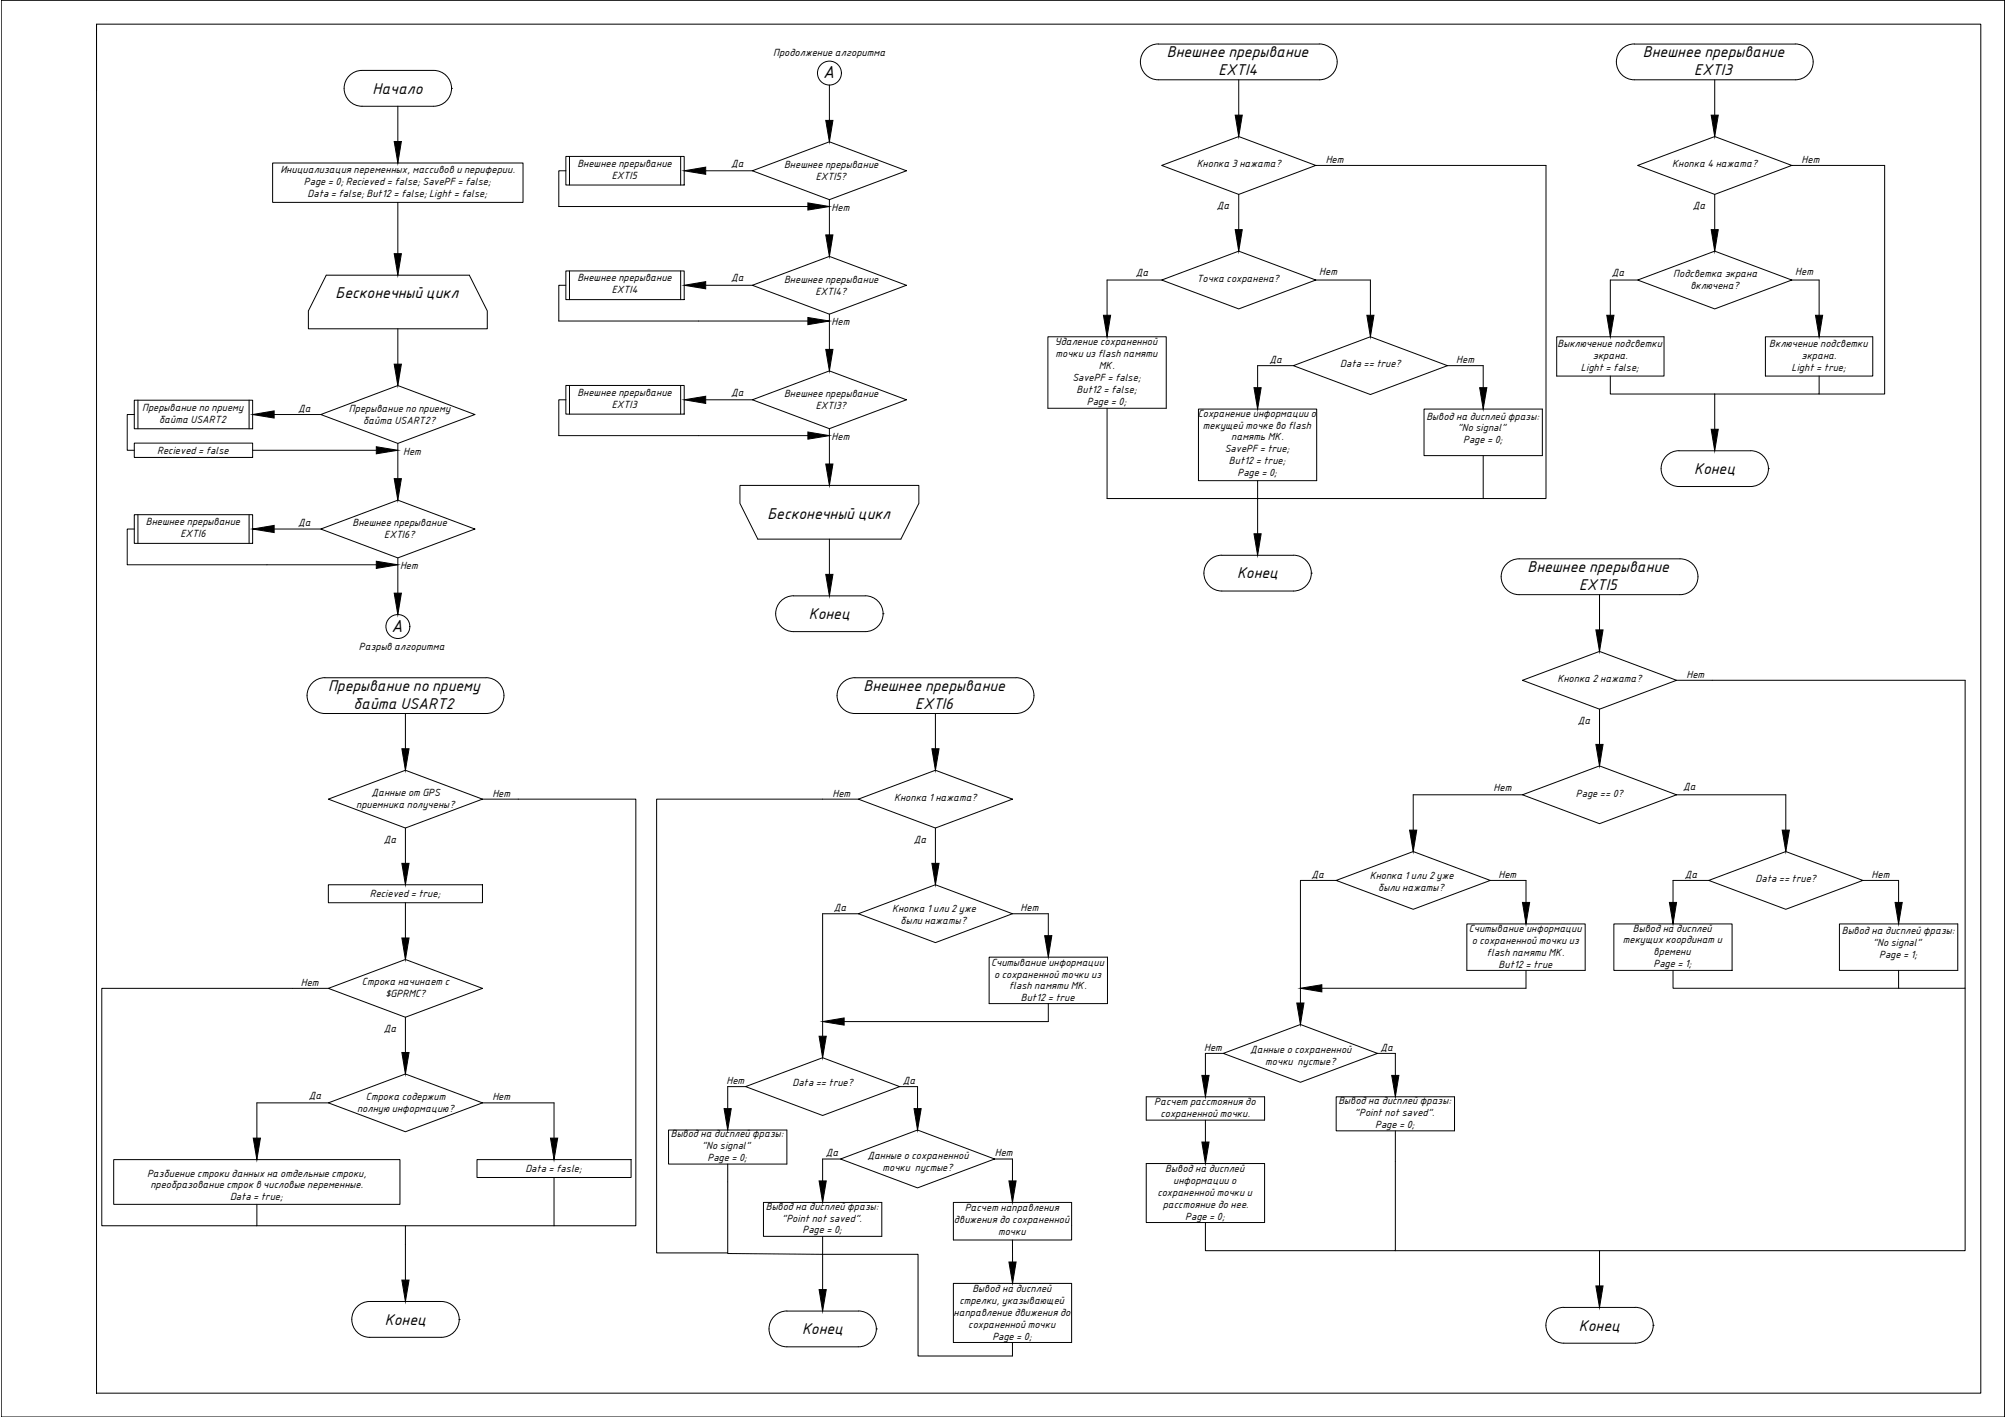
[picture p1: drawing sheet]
<svg xmlns="http://www.w3.org/2000/svg" width="841mm" height="594mm" viewBox="0 0 841 594" stroke-linecap="round" stroke-linejoin="round" font-family="sans-serif">
<!-- layer: 0 -->
<g fill="none" stroke="#000" stroke-width=".42">
<path d="M40.5 10.1h790v574h-790zM181.8 29.5h-30a7.5 7.5 0 0 0-7.5 7.5 7.5 7.5 0 0 0 7.5 7.5h30M181.8 29.5a7.5 7.5 0 0 1 7.5 7.5 7.5 7.5 0 0 1-7.5 7.5M189.3 37.1h.1M347.7 35.7v14.8M480.7 20.3l2.8-1.6 2.1-.3h67.5a7.5 7.5 0 0 1 7.5 7.6 7.5 7.5 0 0 1-7.5 7.5h-67.5a7.5 7.5 0 0 1-7-4.9 7.5 7.5 0 0 1 2.1-8.3zM519.3 33.5v14.8M679.5 21l2.5-1.9 3.2-.7h67.5a7.5 7.5 0 0 1 7.5 7.6 7.5 7.5 0 0 1-7.6 7.5h-67.4a7.5 7.5 0 0 1-6.9-4.4 7.5 7.5 0 0 1 1.2-8.1zM718.9 33.5v14.8M166.8 44.5v14.8M114.3 68.3h105v16.6h-105zM237.2 65.6h49.7v12h-49.7z"/>
<path d="M237.2 71.6h-2.9v15h104.4M238.8 65.6v12M285.4 65.6v12M295.9 71.6h19.5M315.4 71.6l32.3-12.1 32.3 12.1-32.3 12.1zM551.6 69.4l-32.3 12.1-32.3-12.1 32.3-12.2 32.3 12.2h96.6v139.6h-120.9v-7.5M751.2 69.4l-32.3 12.1-32.3-12.1 32.3-12.2 32.3 12.2h39v95.8h-27.5M166.8 84.9v21.5M347.7 83.7v14.8M519.3 81.5v14.8M718.9 81.5v14.8M136.8 115.4h60l7.5 15v7.5h-75v-7.5z"/>
<path d="M237.2 113.6h49.7v12h-49.7zM237.2 119.6h-2.9v15h104.4M238.8 113.6v12M285.4 113.6v12M295.9 119.6h19.5M315.4 119.6l32.3-12.1 32.3 12.1-32.3 12.1zM487 117.4l32.3-12.1 32.3 12.1-32.3 12.1zM487 117.4h-22.9v14.8M551.6 117.4h22.9v14.8M686.6 117.4h-11.5v14.8M751.2 117.4l-32.3 12.1-32.3-12.1 32.3-12.1 32.3 12.1h11.5v14.8M166.8 137.9v14.8"/>
<path d="M347.7 131.7v14.8M439.3 141.2h49.6v30h-49.6zM542.2 153.3l32.3-12.1 32.3 12.1-32.3 12.1zM542.2 153.3h-14.9v9.2M606.8 153.3h15v9.2M652.7 141.2h45v16.5h-45zM675.1 157.7v7.5h43.8M740.2 141.2h45v16.5h-45zM762.7 157.7v7.5h-43.8M56.3 167.8h49.6v12h-49.6zM56.3 173.8h-3v15h3M57.8 167.8v12"/>
<path d="M104.4 167.8v12M114.9 173.8h19.6M134.5 173.8l32.3-12.2 32.3 12.2-32.3 12.1zM237.2 161.6h49.7v12h-49.7zM237.2 167.6h-2.9v15h104.4M238.8 161.6v12M285.4 161.6v12M295.9 167.6h19.5M315.4 167.6l32.3-12.1 32.3 12.1-32.3 12.1zM347.7 179.7v14.8M464.1 171.2v37.8h63.2v14.8M502.5 171.5h49.5v30h-49.5z"/>
<path d="M597 171.5h49.6v19.5h-49.6zM718.9 165.2v14.8M56.3 185.8h49.6v6h-49.6zM105.9 188.8h51.9M166.8 185.9v14.8M621.8 191v18M699 190.8l2.8-1.5 2.1-.4h30a7.5 7.5 0 0 1 7.5 7.6 7.5 7.5 0 0 1-7.5 7.5h-30a7.5 7.5 0 0 1-7-4.9 7.5 7.5 0 0 1 2.1-8.3zM741.4 196.5h.1M56.3 215.8h49.6v12h-49.6zM57.8 215.8v12M104.4 215.8v12M310.2 203.5h75v7.5l-7.5 15h-60l-7.5-15z"/>
<path d="M56.3 221.8h-3v15h104.5M114.9 221.8h19.6M134.5 221.8l32.3-12.1 32.3 12.1-32.3 12.1zM166.8 233.9v14.8M347.7 226v14.8M542.2 232.8h-29.9a7.5 7.5 0 0 0-7.6 7.5 7.5 7.5 0 0 0 7.6 7.5h29.9M542.3 232.8a7.5 7.5 0 0 1 7.5 7.5 7.5 7.5 0 0 1-7.5 7.5M632 236.1l2.7-1.5 2.2-.3h67.5a7.5 7.5 0 0 1 7.5 7.5 7.5 7.5 0 0 1-7.6 7.5h-67.4a7.5 7.5 0 0 1-7.1-4.9 7.5 7.5 0 0 1 2.2-8.3zM332.7 249.8h30M332.7 249.8a7.5 7.5 0 0 0-7.5 7.5 7.5 7.5 0 0 0 7.5 7.5h30a7.5 7.5 0 0 0 7.5-7.5M362.7 249.8a7.5 7.5 0 0 1 7.5 7.5M370.2 257.3h.1"/>
<path d="M549.7 240.3h.1M670.6 249.3v14.8M130.6 286.7l2.5-1.9 3.1-.7h67.6a7.5 7.5 0 0 1 7.5 7.5 7.5 7.5 0 0 1-7.5 7.5h-67.6a7.5 7.5 0 0 1-6.8-4.4 7.5 7.5 0 0 1 1.2-8zM170 299.1v14.8M352.8 286.7l2.5-1.9 3.2-.7h67.5a7.5 7.5 0 0 1 7.5 7.5 7.5 7.5 0 0 1-7.5 7.5h-67.5a7.5 7.5 0 0 1-6.9-4.4 7.5 7.5 0 0 1 1.2-8zM392.2 299.1v14.8M670.6 297.3v14.8M702.9 285.2l-32.3 12.1-32.3-12.1 32.3-12.1 32.3 12.1h121v129.1h-122.5v-7.5M202.3 335l-32.3 12.1-32.3-12.1 32.3-12.1 32.3 12.1h64.3v178.9h-34.3M359.9 335l32.3-12.1 32.3 12.1-32.3 12.1zM359.9 335h-84.6v190.3h29.8M638.3 333.2l32.3-12.1 32.3 12.1-32.3 12.1z"/>
<path d="M638.3 333.2h-45.8v14.8M702.9 333.2h45.8v14.8M170 347.1v14.9M392.2 347.1v14.9M137.7 370.9h64.6v7.6h-64.6zM170 378.5v14.7M560.2 369.1l32.3-12.1 32.3 12.1-32.3 12.1zM560.2 369.1h-15v51.4M624.8 369.1h15v9.2M716.4 369.1l32.3-12.1 32.3 12.1-32.3 12.1zM716.4 369.1h-15v9.2M781 369.1h15v9.2"/>
<path d="M359.9 383.1l32.3 12.1 32.3-12.1-32.3-12.2-32.3 12.2h-15v51.3M424.5 383.1h15v9.2M615 387.4h49.6v19.4h-49.6zM676.6 387.4h49.6v19.4h-49.6zM771.2 387.4h49.6v19.4h-49.6zM137.7 414.4l32.3-12.1 32.3 12.1-32.3 12.1zM137.7 414.4h-95v99.5h65M414.7 401.3h49.6v19.5h-49.6zM639.8 406.8v7.5h-85.6M796 406.8v7.5M823.9 414.3v110.1h-238.9M170 426.5v14.8"/>
<path d="M439.5 420.8v7.5h-85.6M312.6 455.6h-7.5v9.2M377.2 455.6l-32.3 12.1-32.3-12.1 32.3-12.1 32.3 12.1h7.5v9.2M480.6 459.8h49.6v9.8h-49.6zM512.9 441.6l32.3-12.1 32.3 12.1-32.3 12.1zM512.9 441.6h-7.5v9.3M560.2 459.8h49.6v14.3h-49.6zM577.5 441.6h7.5v9.3M137.7 462.4h-30v14.8M202.3 462.4l-32.3 12.1-32.3-12.1 32.3-12.1 32.3 12.1h30v14.8M280.3 473.8h49.6v14.2h-49.6zM505.4 469.6v9.2"/>
<path d="M585 474.1v50.3h-79.6v-11.9M47.7 486.2h120v18.7h-120zM200 486.2h64.6v7.5h-64.6zM232.3 493.7v20.2M305.1 488v37.5l79.8 .4v42.6h39.6v-5.7M352.4 485.9h-7.5v9.2M417 485.9l-32.3 12.1-32.3-12.1 32.3-12.1 32.3 12.1h7.5v9.2M480.6 487.8h49.6v24.7h-49.6zM107.7 504.9v9M107.7 513.9h62.3M232.3 513.9h-62.3v22.8M320.1 504.1h49.6v14.2h-49.6z"/>
<path d="M344.9 518.3v22.4M399.7 504.1h49.6v15.8h-49.6zM424.5 519.9v9.2M399.7 538.1h49.6v24.7h-49.6zM670.6 524.4v14.7M149.3 548.2l2.5-1.9 3.2-.7h30a7.5 7.5 0 0 1 7.5 7.6 7.5 7.5 0 0 1-7.5 7.5h-30a7.5 7.5 0 0 1-6.8-4.4 7.5 7.5 0 0 1 1.1-8.1zM192.5 553.2h.1M359.9 549.7l-30-.1a7.5 7.5 0 0 0-7.5 7.5 7.5 7.5 0 0 0 7.5 7.6h30M359.9 549.6a7.5 7.5 0 0 1 7.5 7.5M367.4 557.2h.1M367.4 557.1a7.5 7.5 0 0 1-7.5 7.6M655.6 548.1h30"/>
<path d="M655.6 548.1a7.5 7.5 0 0 0-7.5 7.5 7.5 7.5 0 0 0 7.5 7.5h30a7.5 7.5 0 0 0 7.5-7.5M685.6 548.1a7.5 7.5 0 0 1 7.5 7.5M693.1 555.6h.1"/>
<circle cx="347.7" cy="30.6" r="5"/>
<circle cx="166.8" cy="262.7" r="5"/>
</g>
<path d="M.5 .1h839.9v594h-839.9z" fill="none" stroke="#000" stroke-width=".42"/>
<path d="M40.5 10.1v28" fill="none" stroke="#000" stroke-width=".42"/>
<!-- layer: 0 -->
<g fill="#000" stroke="#000" stroke-width=".42">
<path d="M165.3 59.3h3l-1.5 9zM346.2 50.5h3l-1.5 9zM517.9 48.3h2.9l-1.5 8.9zM717.4 48.3h3l-1.5 8.9zM286.9 71.6l9-1.5v3zM338.7 85.1l9 1.5-9 1.5zM346.2 98.5h3l-1.5 9zM517.9 96.3h2.9l-1.5 9zM717.4 96.3h3l-1.5 9zM165.3 106.4h3l-1.5 9zM286.9 119.6l9-1.5v3zM338.7 133.1l9 1.5-9 1.5z"/>
<path d="M462.6 132.2h3l-1.5 9zM573.1 132.2h2.9l-1.5 9zM673.7 132.2h3l-1.6 9zM761.2 132.2h3l-1.5 9zM165.3 152.7h3l-1.5 8.9zM346.2 146.5h3l-1.5 9zM105.9 173.8l9-1.5v3zM286.9 167.6l9-1.5v3zM525.7 162.5h3l-1.4 9zM620.4 162.5h3l-1.6 9zM717.4 180h3l-1.5 9zM157.8 187.3l9 1.5-9 1.5z"/>
<path d="M338.7 181.1l9 1.5-9 1.5zM346.2 194.5h3l-1.5 9zM165.3 200.7h3l-1.5 9zM105.9 221.8l9-1.5v3zM157.8 235.3l9 1.5-9 1.5zM525.7 223.8h3l-1.4 9zM165.3 248.7h3l-1.5 9zM346.2 240.8h3l-1.5 9zM669.1 264.1h3l-1.5 9zM168.5 313.9h3l-1.5 9zM390.7 313.9h3l-1.5 9zM669.1 312.1h3l-1.5 9z"/>
<path d="M591 348h3l-1.5 9zM747.2 348h3l-1.5 9zM168.5 362h3l-1.5 8.9zM390.7 362h3l-1.5 8.9zM638.3 378.3h3l-1.5 9.1zM699.9 378.3h3l-1.5 9.1zM794.5 378.3h3l-1.5 9.1zM168.5 393.2h3l-1.5 9.1zM438 392.3h3l-1.5 9zM545.2 414.3l9-1.5v3.1zM343.4 434.4h3l-1.5 9.1zM344.9 428.3l9-1.5v3z"/>
<path d="M543.7 420.5h3l-1.5 9zM168.5 441.3h3l-1.5 9zM503.9 450.9h3l-1.5 8.9zM583.5 450.9h3l-1.5 8.9zM106.2 477.2h3l-1.5 9zM230.8 477.2h3l-1.5 9zM303.6 464.8h3l-1.5 9zM383.2 464.8h3l-1.5 9zM503.9 478.8h3l-1.5 9zM343.4 495.1h3l-1.5 9zM423 495.1h3l-1.5 9zM168.5 536.7h3l-1.5 8.9z"/>
<path d="M423 529.1h3l-1.5 9zM669.1 539.1h3l-1.5 9zM343.4 540.7h3l-1.5 9z"/>
</g>
<g font-size="7">
<text x="345.1" y="32.8">А</text>
<text x="164.1" y="264.8">А</text>
</g>
<g font-size="6.3">
<text x="489.2" y="24">Внешнее прерывание</text>
<text x="688.8" y="24">Внешнее прерывание</text>
<text x="510.8" y="31.5">EXTI4</text>
<text x="710.3" y="31.5">EXTI3</text>
<text x="156.2" y="39.3">Начало</text>
<text x="140.7" y="124.9">Бесконечный цикл</text>
<text x="710.3" y="198.7">Конец</text>
<text x="321.7" y="217.5">Бесконечный цикл</text>
<text x="640.4" y="239.9">Внешнее прерывание</text>
<text x="518.6" y="242.5">Конец</text>
<text x="662" y="247.4">EXTI5</text>
<text x="339.1" y="259.5">Конец</text>
<text x="137.5" y="289.7">Прерывание по приему</text>
<text x="362" y="289.7">Внешнее прерывание</text>
<text x="148.2" y="297.2">байта USART2</text>
<text x="383.8" y="297.2">EXTI6</text>
<text x="161.4" y="555.4">Конец</text>
<text x="662" y="557.8">Конец</text>
<text x="336.3" y="559.4">Конец</text>
</g>
<g font-size="4.2">
<text x="324.1" y="23.5">Продолжение алгоритма</text>
<text x="242.1" y="70">Внешнее прерывание</text>
<text x="306.5" y="69.8">Да</text>
<text x="328.7" y="70.5">Внешнее прерывание</text>
<text x="501.7" y="70.1">Кнопка 3 нажата?</text>
<text x="555.8" y="68.3">Нет</text>
<text x="701.1" y="70.1">Кнопка 4 нажата?</text>
<text x="755.4" y="68.3">Нет</text>
<text x="117.6" y="72.7">Инициализация переменных, массивов и периферии.</text>
<text x="127.4" y="77.7">Page = 0; Recieved = false; SavePF = false;</text>
<text x="256.5" y="75">EXTI5</text>
<text x="342" y="75.5">EXTI5?</text>
<text x="129" y="82.7">Data = false; But12 = false; Light = false;</text>
<text x="348.7" y="88.4">Нет</text>
<text x="510.2" y="87.8">Да</text>
<text x="709.8" y="87.8">Да</text>
<text x="242.1" y="118">Внешнее прерывание</text>
<text x="306.5" y="117.9">Да</text>
<text x="328.7" y="118.5">Внешнее прерывание</text>
<text x="476.2" y="115.8">Да</text>
<text x="501.7" y="118.1">Точка сохранена?</text>
<text x="553.1" y="115.4">Нет</text>
<text x="675.7" y="115.8">Да</text>
<text x="701.5" y="116.1">Подсветка экрана</text>
<text x="752.7" y="115.4">Нет</text>
<text x="256.5" y="123">EXTI4</text>
<text x="341.8" y="123.5">EXTI4?</text>
<text x="708.7" y="121.1">включена?</text>
<text x="348.7" y="136.4">Нет</text>
<text x="442.2" y="144.8">Удаление сохраненной</text>
<text x="442.5" y="149.7">точки из flash памяти</text>
<text x="653" y="145.7">Выключение подсветки</text>
<text x="741.8" y="145.7">Включение подсветки</text>
<text x="460.8" y="154.7">МК.</text>
<text x="532.2" y="152.2">Да</text>
<text x="561.9" y="154">Data == true?</text>
<text x="610.5" y="152.2">Нет</text>
<text x="662.8" y="155.7">Light = false;</text>
<text x="667.8" y="150.7">экрана.</text>
<text x="751.1" y="155.7">Light = true;</text>
<text x="755.3" y="150.7">экрана.</text>
<text x="449.6" y="159.7">SavePF = false;</text>
<text x="242.1" y="166">Внешнее прерывание</text>
<text x="306.5" y="165.9">Да</text>
<text x="328.7" y="166.6">Внешнее прерывание</text>
<text x="451.4" y="164.7">But12 = false;</text>
<text x="59.6" y="172.2">Прерывание по приему</text>
<text x="125" y="172.6">Да</text>
<text x="146.3" y="172.7">Прерывание по приему</text>
<text x="256.5" y="171">EXTI3</text>
<text x="342" y="171.5">EXTI3?</text>
<text x="455.7" y="169.7">Page = 0;</text>
<text x="66.7" y="177.2">байта USART2</text>
<text x="152.2" y="177.7">байта USART2?</text>
<text x="502.2" y="174.7">Сохранение информации о</text>
<text x="504.4" y="179.7">текущей точке во flash</text>
<text x="598" y="175.9">Вывод на дисплей фразы:</text>
<text x="348.7" y="184.4">Нет</text>
<text x="516.2" y="184.7">память МК.</text>
<text x="611" y="180.9">&quot;No signal&quot;</text>
<text x="613.4" y="185.9">Page = 0;</text>
<text x="65.9" y="190.2">Recieved = false</text>
<text x="169" y="190.8">Нет</text>
<text x="513.5" y="189.7">SavePF = true;</text>
<text x="515.2" y="194.7">But12 = true;</text>
<text x="518.8" y="199.7">Page = 0;</text>
<text x="61.1" y="220.2">Внешнее прерывание</text>
<text x="125" y="220.7">Да</text>
<text x="147.8" y="220.7">Внешнее прерывание</text>
<text x="75.6" y="225.2">EXTI6</text>
<text x="161.1" y="225.7">EXTI6?</text>
<text x="167.7" y="238.6">Нет</text>
<text x="150.5" y="272.4">Разрыв алгоритма</text>
<text x="653" y="285.9">Кнопка 2 нажата?</text>
<text x="707.1" y="284.2">Нет</text>
<text x="661.5" y="303.7">Да</text>
<text x="155.7" y="333.7">Данные от GPS</text>
<text x="206.4" y="334">Нет</text>
<text x="349" y="334">Нет</text>
<text x="374.9" y="335.8">Кнопка 1нажата?</text>
<text x="626.2" y="331.7">Нет</text>
<text x="660.7" y="333.9">Page == 0?</text>
<text x="705.6" y="331.2">Да</text>
<text x="149.4" y="338.7">приемника получены?</text>
<text x="160.9" y="353.5">Да</text>
<text x="383.1" y="353.5">Да</text>
<text x="549.8" y="368.1">Да</text>
<text x="574.3" y="368.4">Кнопка 1или 2уже</text>
<text x="628.2" y="368.1">Нет</text>
<text x="706.3" y="368.1">Да</text>
<text x="736" y="369.8">Data == true?</text>
<text x="784.7" y="368.1">Нет</text>
<text x="155" y="376.2">Recieved = true;</text>
<text x="577.8" y="373.4">были нажаты?</text>
<text x="349.5" y="382">Да</text>
<text x="374" y="382.4">Кнопка 1или 2 уже</text>
<text x="427.9" y="382">Нет</text>
<text x="377.6" y="387.4">были нажаты?</text>
<text x="615.8" y="390.9">Считывание информации</text>
<text x="617.1" y="395.9">о сохраненной точки из</text>
<text x="680.4" y="395.5">текущих координат и</text>
<text x="684.6" y="390.5">Вывод на дисплей</text>
<text x="772.2" y="391.7">Вывод на дисплей фразы:</text>
<text x="623.3" y="400.9">flash памяти МК.</text>
<text x="693.3" y="400.5">времени</text>
<text x="785.2" y="396.7">&quot;No signal&quot;</text>
<text x="787.9" y="401.8">Page = 1;</text>
<text x="415.5" y="404.8">Считывание информации</text>
<text x="628.3" y="405.9">But12 = true</text>
<text x="693.3" y="405.5">Page = 1;</text>
<text x="126.1" y="413.3">Нет</text>
<text x="151.8" y="413.1">Строка начинает с</text>
<text x="416.8" y="409.8">о сохраненной точки из</text>
<text x="161.6" y="418.1">$GPRMC?</text>
<text x="423" y="414.8">flash памяти МК.</text>
<text x="428" y="419.8">But12 = true</text>
<text x="160.9" y="432.8">Да</text>
<text x="504.9" y="440.5">Нет</text>
<text x="524.1" y="441.6">Данные о сохраненной</text>
<text x="578.8" y="440.5">Да</text>
<text x="530.5" y="446.5">точки пустые?</text>
<text x="304.6" y="454.4">Нет</text>
<text x="332.3" y="455.5">Data == true?</text>
<text x="378.5" y="454.4">Да</text>
<text x="129.5" y="460.9">Да</text>
<text x="153.4" y="461.1">Строка содержит</text>
<text x="206.4" y="461.3">Нет</text>
<text x="149.7" y="466.1">полную информацию?</text>
<text x="484" y="463.4">Расчет расстояния до</text>
<text x="561.1" y="462.8">Вывод на дисплей фразы:</text>
<text x="567.9" y="467.8">&quot;Point not saved&quot;.</text>
<text x="486.5" y="468.4">сохраненной точки.</text>
<text x="576.5" y="472.8">Page = 0;</text>
<text x="281.2" y="476.8">Вывод на дисплей фразы:</text>
<text x="294.3" y="481.8">&quot;No signal&quot;</text>
<text x="346.3" y="484.8">Да</text>
<text x="363.6" y="485.8">Данные о сохраненной</text>
<text x="417.1" y="484.8">Нет</text>
<text x="220.3" y="491.5">Data = fasle;</text>
<text x="296.6" y="486.8">Page = 0;</text>
<text x="370" y="490.8">точки пустые?</text>
<text x="488.6" y="491.4">Вывод на дисплей</text>
<text x="61.6" y="493.3">Разбиение строки данных на отдельные строки,</text>
<text x="491.9" y="496.4">информации о</text>
<text x="63" y="498.3">преобразование строк в числовые переменные.</text>
<text x="96.4" y="503.3">Data = true;</text>
<text x="485.2" y="501.4">сохраненной точки и</text>
<text x="321.1" y="507.1">Вывод на дисплей фразы:</text>
<text x="404.5" y="507.7">Расчет направления</text>
<text x="487.5" y="506.4">расстояние до нее.</text>
<text x="327.8" y="512.1">&quot;Point not saved&quot;.</text>
<text x="400" y="512.7">движения до сохраненной</text>
<text x="497" y="511.4">Page = 0;</text>
<text x="336.4" y="517.1">Page = 0;</text>
<text x="418.5" y="517.7">точки</text>
<text x="407.7" y="541.6">Вывод на дисплей</text>
<text x="399.8" y="551.7">направление движения до</text>
<text x="402.2" y="546.7">стрелки, указывающей</text>
<text x="405.9" y="556.7">сохраненной точки</text>
<text x="416.1" y="561.7">Page = 0;</text>
</g>
</svg>
